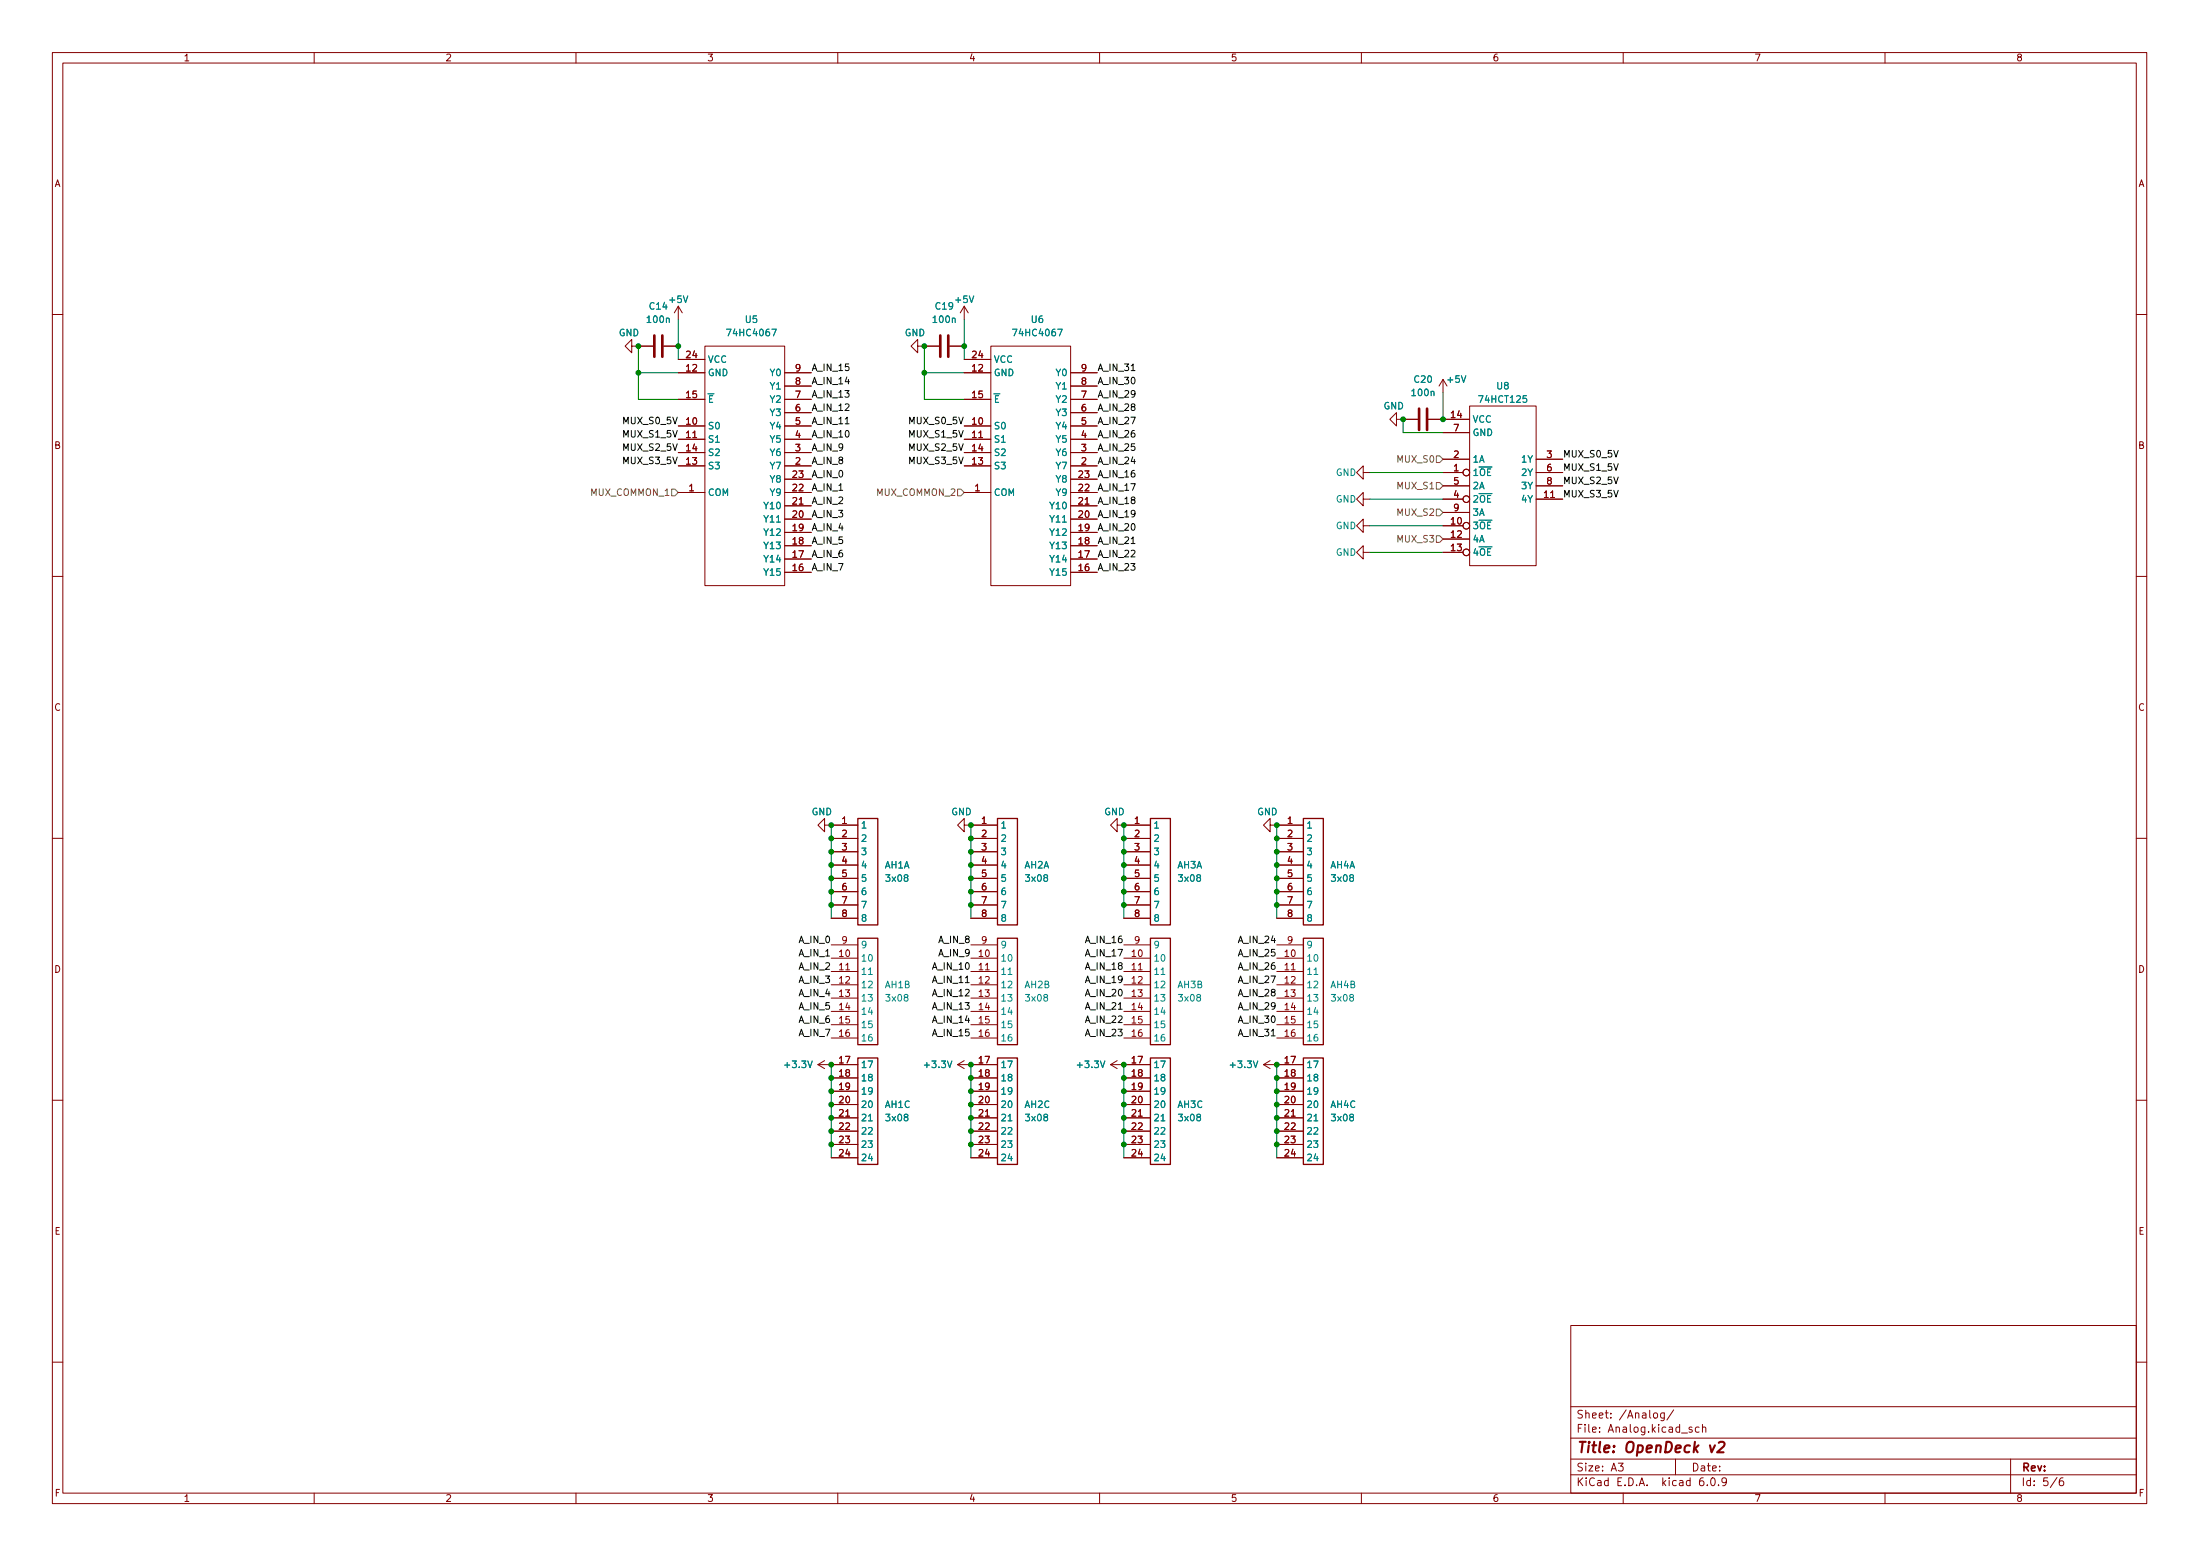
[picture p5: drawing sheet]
<svg xmlns="http://www.w3.org/2000/svg" width="420mm" height="297mm" viewBox="0 0 420 297" stroke-linecap="round" stroke-linejoin="round" font-family="sans-serif">
<g fill="none" stroke="#840000" stroke-width=".19">
<path d="M10 10h400v277h-400zM12 12h396v273h-396zM60 10v2M110 10v2M160 10v2M210 10v2M260 10v2M310 10v2M360 10v2M129.5 58.5l-.7 1.2M129.5 58.5v2.5M129.5 58.5l.8 1.2"/>
<path d="M184.1 58.5l-.7 1.2M184.1 58.5v2.5M184.1 58.5l.8 1.2M10 60h2M120.6 66.1v-1.3l-1.2 1.3 1.2 1.2v-1.2h4.1M126.7 66.1h2.8M129.5 71.2h5.1M129.5 76.2h5.1M129.5 68.6h5.1M134.6 66.1h15.3v45.7h-15.3zM149.9 71.2h5M149.9 76.2h5"/>
<path d="M149.9 78.8h5M149.9 73.7h5M175.3 66.1v-1.3l-1.3 1.3 1.3 1.2v-1.2h4M181.4 66.1h2.7M184.1 71.2h5.1M184.1 76.2h5.1M184.1 68.6h5.1M189.2 66.1h15.3v45.7h-15.3zM204.5 71.2h5M204.5 76.2h5M204.5 78.8h5M204.5 73.7h5"/>
<path d="M275.6 72.4l-.8 1.3M275.6 72.4v2.6M275.6 72.4l.8 1.3M280.7 77.5h12.7v30.5h-12.7zM408 60h2M129.5 94h5.1M129.5 81.3h5.1M129.5 83.9h5.1M129.5 88.9h5.1M129.5 86.4h5.1M149.9 94h5M149.9 81.3h5"/>
<path d="M149.9 83.9h5M149.9 88.9h5M149.9 86.4h5M149.9 99.1h5M149.9 96.6h5M149.9 91.5h5M184.1 94h5.1M184.1 81.3h5.1M184.1 83.9h5.1M184.1 88.9h5.1M184.1 86.4h5.1M204.5 94h5"/>
<path d="M204.5 81.3h5M204.5 83.9h5M204.5 88.9h5M204.5 86.4h5M204.5 99.1h5M204.5 96.6h5M204.5 91.5h5M260.3 95.3v-1.3l-1.2 1.3 1.2 1.3v-1.3h1.3M260.3 90.2v-1.3l-1.2 1.3 1.2 1.3v-1.3h1.3M266.7 80v-1.2l-1.3 1.2 1.3 1.3v-1.3h4.1M272.8 80h7.9M275.6 90.2h3.8"/>
<path d="M275.6 95.3h3.8M275.6 87.7h5.1M275.6 92.7h5.1M275.6 82.6h5.1M275.6 97.8h5.1M293.4 90.2h5M293.4 95.3h5M293.4 87.7h5M293.4 92.7h5M10 110h2M149.9 109.3h5M149.9 106.7h5"/>
<path d="M149.9 104.2h5M149.9 101.6h5M204.5 109.3h5M204.5 106.7h5M204.5 104.2h5M204.5 101.6h5M260.3 105.4v-1.2l-1.2 1.2 1.2 1.3v-1.3h1.3M260.3 100.4v-1.3l-1.2 1.3 1.2 1.2v-1.2h1.3M275.6 100.4h3.8M275.6 102.9h5.1M275.6 105.4h3.8M408 110h2"/>
<path d="M157.5 157.5v-1.3l-1.3 1.3 1.3 1.3v-1.3h6.3M184.1 157.5v-1.3l-1.2 1.3 1.2 1.3v-1.3h6.4M213.4 157.5v-1.3l-1.3 1.3 1.3 1.3v-1.3h6.3M242.6 157.5v-1.3l-1.3 1.3 1.3 1.3v-1.3h6.3M10 160h2M158.7 160.1h5.1M158.7 162.6h5.1M158.7 165.1h5.1M158.7 167.7h5.1M158.7 170.2h5.1M158.7 172.8h5.1M158.7 175.3h5.1"/>
<path d="M185.4 160.1h5.1M185.4 162.6h5.1M185.4 165.1h5.1M185.4 167.7h5.1M185.4 170.2h5.1M185.4 172.8h5.1M185.4 175.3h5.1M214.6 160.1h5.1M214.6 162.6h5.1M214.6 165.1h5.1M214.6 167.7h5.1M214.6 170.2h5.1"/>
<path d="M214.6 172.8h5.1M214.6 175.3h5.1M243.8 160.1h5.1M243.8 162.6h5.1M243.8 165.1h5.1M243.8 167.7h5.1M243.8 170.2h5.1M243.8 172.8h5.1M243.8 175.3h5.1M408 160h2M158.7 182.9h5.1M158.7 185.5h5.1"/>
<path d="M158.7 188h5.1M158.7 190.5h5.1M158.7 193.1h5.1M158.7 195.6h5.1M158.7 198.2h5.1M158.7 180.4h5.1M185.4 182.9h5.1M185.4 185.5h5.1M185.4 188h5.1M185.4 190.5h5.1M185.4 193.1h5.1M185.4 195.6h5.1"/>
<path d="M185.4 198.2h5.1M185.4 180.4h5.1M214.6 182.9h5.1M214.6 185.5h5.1M214.6 188h5.1M214.6 190.5h5.1M214.6 193.1h5.1M214.6 195.6h5.1M214.6 198.2h5.1M214.6 180.4h5.1M243.8 182.9h5.1M243.8 185.5h5.1"/>
<path d="M243.8 188h5.1M243.8 190.5h5.1M243.8 193.1h5.1M243.8 195.6h5.1M243.8 198.2h5.1M243.8 180.4h5.1M10 210h2M156.2 203.2h7.6M156.2 203.2l1.3 .8M157.5 202.5l-1.3 .7M158.7 205.8h5.1M158.7 208.3h5.1"/>
<path d="M158.7 210.9h5.1M158.7 213.4h5.1M158.7 215.9h5.1M158.7 218.5h5.1M182.9 203.2h7.6M182.9 203.2l1.2 .8M184.1 202.5l-1.2 .7M185.4 205.8h5.1M185.4 208.3h5.1M185.4 210.9h5.1M185.4 213.4h5.1M185.4 215.9h5.1"/>
<path d="M185.4 218.5h5.1M212.1 203.2h7.6M212.1 203.2l1.3 .8M213.4 202.5l-1.3 .7M214.6 205.8h5.1M214.6 208.3h5.1M214.6 210.9h5.1M214.6 213.4h5.1M214.6 215.9h5.1M214.6 218.5h5.1M241.3 203.2h7.6M241.3 203.2l1.3 .8"/>
<path d="M242.6 202.5l-1.3 .7M243.8 205.8h5.1M243.8 208.3h5.1M243.8 210.9h5.1M243.8 213.4h5.1M243.8 215.9h5.1M243.8 218.5h5.1M408 210h2M158.7 221h5.1M185.4 221h5.1M214.6 221h5.1M243.8 221h5.1"/>
<path d="M300 253h108v32h-108zM10 260h2M300 278.5h108M300 274.5h108M300 268.5h108M309.1 279.3h.9l-.5 .6 .4 .1v.7l-.2 .1-.6-.1M315.9 269.8l.4-.1 .3 .3v.4l-.3 .3-.4-.1-.1-.2zM317.9 269.7v1.2l-.3 .3-.4-.1M317.9 269.8l-.5-.1-.3 .3 .2 .6h.6M319.6 269.1l-1.2 2M320 278.5v3M323.1 272.5l-.3-.1-.2 .2v.2l.5 .2v.3h-.5"/>
<path d="M324.5 272.5l-.4-.1-.3 .3 .1 .6h.6M325.1 272.6l.3-.2 .3 .1 .1 .9M325.1 271.9v1.5M384 278.5v6.5M408 260h2M60 285v2M110 285v2M160 285v2M210 285v2M260 285v2M300 281.5h108M310 285v2"/>
<path d="M325.3 282.1a.59 .59 0 0 0-.7 .7v.5l.1 .2 .4 .1 .3-.1v-.5l-.1-.2-.4-.1-.3 .3M326.1 283.5v.1M326.8 282.3l.3-.2a.8 .8 0 0 1 .5 .8 .8 .8 0 0 1-.5 .7l-.3-.1-.1-.5zM328.2 283.5v.1M329.7 282.8l-.3 .2h-.3l-.2-.2 .1-.6 .4-.1 .2 .2a.99 .99 0 0 1-.3 1.3h-.3M360 285v2M392.9 282l-1.3 2M394 282.1a.6 .6 0 0 0-.7 .7v.5l.1 .2 .4 .1 .3-.1v-.5l-.1-.2-.4-.1-.3 .3"/>
<circle cx="280" cy="90.2" r=".63"/>
<circle cx="280" cy="95.3" r=".63"/>
<circle cx="280" cy="105.4" r=".63"/>
<circle cx="280" cy="100.4" r=".63"/>
</g>
<path d="M326.6 275.9l.3 1.3 .6-1.3M328.2 275.4l.4-.2h.4l.3 .2v.4l-.1 .3-1.3 1.1h1.3" fill="none" stroke="#840000" stroke-width=".4"/>
<path d="M125 64v4.1M126.5 64v4.1M179.6 64v4.1M181.1 64v4.1M271 78v4.1M272.5 78v4.1" fill="none" stroke="#840000" stroke-width=".51"/>
<path d="M163.8 156.2h3.8v20.4h-3.8zM190.5 156.2h3.8v20.4h-3.8zM219.7 156.2h3.8v20.4h-3.8zM248.9 156.2h3.8v20.4h-3.8zM163.8 179.1h3.8v20.3h-3.8zM190.5 179.1h3.8v20.3h-3.8zM219.7 179.1h3.8v20.3h-3.8zM248.9 179.1h3.8v20.3h-3.8zM163.8 202h3.8v20.3h-3.8zM190.5 202h3.8v20.3h-3.8zM219.7 202h3.8v20.3h-3.8zM248.9 202h3.8v20.3h-3.8z" fill="none" stroke="#840000" stroke-width=".25"/>
<path d="M165.9 186h.7M192.5 186h.8M221.7 186h.8M251 186h.7M165.9 214h.7M192.5 214h.8M221.7 214h.8M251 214h.7" fill="none" stroke="#008484" stroke-width=".19"/>
<path d="M128.3 93.4h.6l.6 .6-.6 .7h-.6zM182.9 93.4h.6l.6 .6-.6 .7h-.6zM274.3 87h.7l.6 .7-.6 .6h-.7zM274.3 92.1h.7l.6 .6-.6 .7h-.7zM274.3 97.2h.7l.6 .6-.6 .7h-.7zM274.3 102.3h.7l.6 .6-.6 .6h-.7z" fill="none" stroke="#848400" stroke-width=".19"/>
<path d="M216 70.7h.8M161.4 80.9h.8M216 103.8h.8" fill="none" stroke="#000" stroke-width=".19"/>
<g fill="none" stroke="#008400" stroke-width=".19">
<path d="M121.9 66.1v10.1h7.6M121.9 71.2h7.6M129.5 61v7.6M176.5 66.1v10.1h7.6M176.5 71.2h7.6M184.1 61v7.6M275.6 75v5M261.6 90.2h14M261.6 95.3h14M268 80v2.6h7.6M261.6 100.4h14M261.6 105.4h14"/>
<path d="M158.7 157.5v17.8M185.4 157.5v17.8M214.6 157.5v17.8M243.8 157.5v17.8M158.7 203.2v17.8M185.4 203.2v17.8M214.6 203.2v17.8M243.8 203.2v17.8"/>
</g>
<g fill="#008400" stroke="#008400" stroke-width=".19">
<circle cx="184.1" cy="66.1" r=".46"/>
<circle cx="268" cy="80" r=".46"/>
<circle cx="275.6" cy="80" r=".46"/>
<circle cx="214.6" cy="210.9" r=".46"/>
<circle cx="214.6" cy="208.3" r=".46"/>
<circle cx="214.6" cy="213.4" r=".46"/>
<circle cx="243.8" cy="210.9" r=".46"/>
<circle cx="243.8" cy="208.3" r=".46"/>
<circle cx="214.6" cy="205.8" r=".46"/>
<circle cx="214.6" cy="203.2" r=".46"/>
<circle cx="214.6" cy="170.2" r=".46"/>
<circle cx="243.8" cy="160.1" r=".46"/>
<circle cx="243.8" cy="215.9" r=".46"/>
<circle cx="243.8" cy="218.5" r=".46"/>
<circle cx="214.6" cy="215.9" r=".46"/>
<circle cx="214.6" cy="218.5" r=".46"/>
<circle cx="243.8" cy="213.4" r=".46"/>
<circle cx="243.8" cy="205.8" r=".46"/>
<circle cx="158.7" cy="205.8" r=".46"/>
<circle cx="158.7" cy="203.2" r=".46"/>
<circle cx="158.7" cy="218.5" r=".46"/>
<circle cx="158.7" cy="213.4" r=".46"/>
<circle cx="158.7" cy="215.9" r=".46"/>
<circle cx="185.4" cy="215.9" r=".46"/>
<circle cx="185.4" cy="218.5" r=".46"/>
<circle cx="185.4" cy="213.4" r=".46"/>
<circle cx="158.7" cy="208.3" r=".46"/>
<circle cx="158.7" cy="210.9" r=".46"/>
<circle cx="185.4" cy="208.3" r=".46"/>
<circle cx="185.4" cy="210.9" r=".46"/>
<circle cx="185.4" cy="205.8" r=".46"/>
<circle cx="158.7" cy="162.6" r=".46"/>
<circle cx="158.7" cy="165.1" r=".46"/>
<circle cx="185.4" cy="157.5" r=".46"/>
<circle cx="185.4" cy="170.2" r=".46"/>
<circle cx="158.7" cy="170.2" r=".46"/>
<circle cx="158.7" cy="172.8" r=".46"/>
<circle cx="158.7" cy="167.7" r=".46"/>
<circle cx="158.7" cy="157.5" r=".46"/>
<circle cx="158.7" cy="160.1" r=".46"/>
<circle cx="243.8" cy="167.7" r=".46"/>
<circle cx="243.8" cy="162.6" r=".46"/>
<circle cx="243.8" cy="165.1" r=".46"/>
<circle cx="243.8" cy="157.5" r=".46"/>
<circle cx="243.8" cy="170.2" r=".46"/>
<circle cx="214.6" cy="157.5" r=".46"/>
<circle cx="214.6" cy="160.1" r=".46"/>
<circle cx="214.6" cy="162.6" r=".46"/>
<circle cx="214.6" cy="167.7" r=".46"/>
<circle cx="214.6" cy="165.1" r=".46"/>
<circle cx="243.8" cy="172.8" r=".46"/>
<circle cx="214.6" cy="172.8" r=".46"/>
<circle cx="243.8" cy="203.2" r=".46"/>
<circle cx="121.9" cy="66.1" r=".46"/>
<circle cx="121.9" cy="71.2" r=".46"/>
<circle cx="176.5" cy="66.1" r=".46"/>
<circle cx="129.5" cy="66.1" r=".46"/>
<circle cx="176.5" cy="71.2" r=".46"/>
<circle cx="185.4" cy="167.7" r=".46"/>
<circle cx="185.4" cy="165.1" r=".46"/>
<circle cx="185.4" cy="172.8" r=".46"/>
<circle cx="185.4" cy="162.6" r=".46"/>
<circle cx="185.4" cy="160.1" r=".46"/>
<circle cx="185.4" cy="203.2" r=".46"/>
</g>
<text font-size="2.8" fill="#840000" x="301" y="277.3">Title: OpenDeck v2</text>
<g font-size="2.1" fill="#840000">
<text x="301" y="273.5">File: Analog.kicad_sch</text>
<text x="301" y="270.8">Sheet: /Analog/</text>
<text x="301" y="280.9">Size: A3</text>
<text x="323" y="280.9">Date:</text>
<text x="386" y="280.9">Rev:</text>
<text x="301" y="283.7">KiCad E.D.A. kicad 6.0.9</text>
<text x="386" y="283.7">Id: 5/6</text>
</g>
<g font-size="1.8" fill="#840000">
<text x="35" y="11.7">1</text>
<text x="85" y="11.7">2</text>
<text x="135" y="11.7">3</text>
<text x="185" y="11.7">4</text>
<text x="235" y="11.7">5</text>
<text x="285" y="11.7">6</text>
<text x="335" y="11.7">7</text>
<text x="385" y="11.7">8</text>
<text x="10.3" y="35.7">A</text>
<text x="408.3" y="35.7">A</text>
<text x="131.1" y="70.9">12</text>
<text x="131.1" y="68.4">24</text>
<text x="151.9" y="70.9">9</text>
<text x="185.7" y="70.9">12</text>
<text x="185.7" y="68.4">24</text>
<text x="206.5" y="70.9">9</text>
<text x="131.1" y="76">15</text>
<text x="151.9" y="76">7</text>
<text x="151.9" y="73.4">8</text>
<text x="185.7" y="76">15</text>
<text x="206.5" y="76">7</text>
<text x="206.5" y="73.4">8</text>
<text x="131.1" y="81.1">10</text>
<text x="131.1" y="83.6">11</text>
<text x="151.9" y="83.6">4</text>
<text x="151.9" y="81.1">5</text>
<text x="151.9" y="78.5">6</text>
<text x="185.7" y="81.1">10</text>
<text x="185.7" y="83.6">11</text>
<text x="206.5" y="83.6">4</text>
<text x="206.5" y="81.1">5</text>
<text x="206.5" y="78.5">6</text>
<text x="277.1" y="79.8">14</text>
<text x="277.6" y="82.3">7</text>
<text x="10.3" y="85.7">B</text>
<text x="131.1" y="88.7">13</text>
<text x="131.1" y="86.1">14</text>
<text x="151.9" y="88.7">2</text>
<text x="151.9" y="86.1">3</text>
<text x="185.7" y="88.7">13</text>
<text x="185.7" y="86.1">14</text>
<text x="206.5" y="88.7">2</text>
<text x="206.5" y="86.1">3</text>
<text x="277.6" y="90">1</text>
<text x="277.6" y="87.4">2</text>
<text x="295.4" y="87.4">3</text>
<text x="295.4" y="90">6</text>
<text x="408.3" y="85.7">B</text>
<text x="131.6" y="93.8">1</text>
<text x="151.4" y="93.8">22</text>
<text x="151.4" y="91.2">23</text>
<text x="186.2" y="93.8">1</text>
<text x="206" y="93.8">22</text>
<text x="206" y="91.2">23</text>
<text x="277.6" y="95">4</text>
<text x="277.6" y="92.5">5</text>
<text x="294.9" y="95">11</text>
<text x="295.4" y="92.5">8</text>
<text x="151.4" y="101.4">19</text>
<text x="151.4" y="98.8">20</text>
<text x="151.4" y="96.3">21</text>
<text x="206" y="101.4">19</text>
<text x="206" y="98.8">20</text>
<text x="206" y="96.3">21</text>
<text x="277.1" y="100.1">10</text>
<text x="277.6" y="97.6">9</text>
<text x="151.4" y="106.5">17</text>
<text x="151.4" y="103.9">18</text>
<text x="206" y="106.5">17</text>
<text x="206" y="103.9">18</text>
<text x="277.1" y="102.7">12</text>
<text x="277.1" y="105.2">13</text>
<text x="151.4" y="109">16</text>
<text x="206" y="109">16</text>
<text x="10.3" y="135.7">C</text>
<text x="408.3" y="135.7">C</text>
<text x="160.8" y="157.3">1</text>
<text x="160.8" y="159.8">2</text>
<text x="187.5" y="157.3">1</text>
<text x="187.5" y="159.8">2</text>
<text x="216.7" y="157.3">1</text>
<text x="216.7" y="159.8">2</text>
<text x="245.9" y="157.3">1</text>
<text x="245.9" y="159.8">2</text>
<text x="160.8" y="162.3">3</text>
<text x="160.8" y="164.9">4</text>
<text x="160.8" y="167.4">5</text>
<text x="187.5" y="162.3">3</text>
<text x="187.5" y="164.9">4</text>
<text x="187.5" y="167.4">5</text>
<text x="216.7" y="162.3">3</text>
<text x="216.7" y="164.9">4</text>
<text x="216.7" y="167.4">5</text>
<text x="245.9" y="162.3">3</text>
<text x="245.9" y="164.9">4</text>
<text x="245.9" y="167.4">5</text>
<text x="160.8" y="170">6</text>
<text x="160.8" y="172.5">7</text>
<text x="187.5" y="170">6</text>
<text x="187.5" y="172.5">7</text>
<text x="216.7" y="170">6</text>
<text x="216.7" y="172.5">7</text>
<text x="245.9" y="170">6</text>
<text x="245.9" y="172.5">7</text>
<text x="160.8" y="175">8</text>
<text x="187.5" y="175">8</text>
<text x="216.7" y="175">8</text>
<text x="245.9" y="175">8</text>
<text x="10.3" y="185.7">D</text>
<text x="160.3" y="182.7">10</text>
<text x="160.3" y="185.2">11</text>
<text x="160.8" y="180.1">9</text>
<text x="187" y="182.7">10</text>
<text x="187" y="185.2">11</text>
<text x="187.5" y="180.1">9</text>
<text x="216.2" y="182.7">10</text>
<text x="216.2" y="185.2">11</text>
<text x="216.7" y="180.1">9</text>
<text x="245.4" y="182.7">10</text>
<text x="245.4" y="185.2">11</text>
<text x="245.9" y="180.1">9</text>
<text x="408.3" y="185.7">D</text>
<text x="160.3" y="187.7">12</text>
<text x="160.3" y="190.3">13</text>
<text x="187" y="187.7">12</text>
<text x="187" y="190.3">13</text>
<text x="216.2" y="187.7">12</text>
<text x="216.2" y="190.3">13</text>
<text x="245.4" y="187.7">12</text>
<text x="245.4" y="190.3">13</text>
<text x="160.3" y="192.8">14</text>
<text x="160.3" y="195.4">15</text>
<text x="160.3" y="197.9">16</text>
<text x="187" y="192.8">14</text>
<text x="187" y="195.4">15</text>
<text x="187" y="197.9">16</text>
<text x="216.2" y="192.8">14</text>
<text x="216.2" y="195.4">15</text>
<text x="216.2" y="197.9">16</text>
<text x="245.4" y="192.8">14</text>
<text x="245.4" y="195.4">15</text>
<text x="245.4" y="197.9">16</text>
<text x="160.3" y="203">17</text>
<text x="187" y="203">17</text>
<text x="216.2" y="203">17</text>
<text x="245.4" y="203">17</text>
<text x="160.3" y="205.5">18</text>
<text x="160.3" y="208.1">19</text>
<text x="187" y="205.5">18</text>
<text x="187" y="208.1">19</text>
<text x="216.2" y="205.5">18</text>
<text x="216.2" y="208.1">19</text>
<text x="245.4" y="205.5">18</text>
<text x="245.4" y="208.1">19</text>
<text x="160.3" y="210.6">20</text>
<text x="160.3" y="213.1">21</text>
<text x="160.3" y="215.7">22</text>
<text x="187" y="210.6">20</text>
<text x="187" y="213.1">21</text>
<text x="187" y="215.7">22</text>
<text x="216.2" y="210.6">20</text>
<text x="216.2" y="213.1">21</text>
<text x="216.2" y="215.7">22</text>
<text x="245.4" y="210.6">20</text>
<text x="245.4" y="213.1">21</text>
<text x="245.4" y="215.7">22</text>
<text x="160.3" y="218.2">23</text>
<text x="160.3" y="220.8">24</text>
<text x="187" y="218.2">23</text>
<text x="187" y="220.8">24</text>
<text x="216.2" y="218.2">23</text>
<text x="216.2" y="220.8">24</text>
<text x="245.4" y="218.2">23</text>
<text x="245.4" y="220.8">24</text>
<text x="10.4" y="235.7">E</text>
<text x="408.4" y="235.7">E</text>
<text x="10.4" y="285.7">F</text>
<text x="35" y="286.7">1</text>
<text x="85" y="286.7">2</text>
<text x="135" y="286.7">3</text>
<text x="185" y="286.7">4</text>
<text x="235" y="286.7">5</text>
<text x="285" y="286.7">6</text>
<text x="335" y="286.7">7</text>
<text x="385" y="286.7">8</text>
<text x="408.4" y="285.7">F</text>
</g>
<g font-size="1.8" fill="#008484">
<text x="124.1" y="59.1">C14</text>
<text x="127.9" y="57.8">+5V</text>
<text x="178.7" y="59.1">C19</text>
<text x="182.6" y="57.8">+5V</text>
<text x="118.2" y="64.2">GND</text>
<text x="123.7" y="61.6">100n</text>
<text x="139.3" y="64.2">74HC4067</text>
<text x="142.4" y="61.6">U5</text>
<text x="172.8" y="64.2">GND</text>
<text x="178.3" y="61.6">100n</text>
<text x="193.9" y="64.2">74HC4067</text>
<text x="197" y="61.6">U6</text>
<text x="135.1" y="71.8">GND</text>
<text x="135.1" y="69.3">VCC</text>
<text x="147.2" y="71.8">Y0</text>
<text x="189.7" y="71.8">GND</text>
<text x="189.7" y="69.3">VCC</text>
<text x="201.8" y="71.8">Y0</text>
<text x="135.1" y="76.9">~{E}</text>
<text x="147.2" y="76.9">Y2</text>
<text x="147.2" y="74.3">Y1</text>
<text x="189.7" y="76.9">~{E}</text>
<text x="201.8" y="76.9">Y2</text>
<text x="201.8" y="74.3">Y1</text>
<text x="269.8" y="75.6">100n</text>
<text x="270.2" y="73.1">C20</text>
<text x="276.5" y="73.1">+5V</text>
<text x="282.7" y="76.9">74HCT125</text>
<text x="285.9" y="74.3">U8</text>
<text x="135.1" y="82">S0</text>
<text x="147.2" y="82">Y4</text>
<text x="147.2" y="79.4">Y3</text>
<text x="189.7" y="82">S0</text>
<text x="201.8" y="82">Y4</text>
<text x="201.8" y="79.4">Y3</text>
<text x="264.2" y="78.1">GND</text>
<text x="281.2" y="80.7">VCC</text>
<text x="281.2" y="83.2">GND</text>
<text x="135.1" y="84.5">S1</text>
<text x="135.1" y="89.6">S3</text>
<text x="135.1" y="87">S2</text>
<text x="147.2" y="89.6">Y7</text>
<text x="147.2" y="87">Y6</text>
<text x="147.2" y="84.5">Y5</text>
<text x="189.7" y="84.5">S1</text>
<text x="189.7" y="89.6">S3</text>
<text x="189.7" y="87">S2</text>
<text x="201.8" y="89.6">Y7</text>
<text x="201.8" y="87">Y6</text>
<text x="201.8" y="84.5">Y5</text>
<text x="281.2" y="88.3">1A</text>
<text x="290.7" y="88.3">1Y</text>
<text x="135.1" y="94.7">COM</text>
<text x="147.2" y="94.7">Y9</text>
<text x="147.2" y="92.1">Y8</text>
<text x="189.7" y="94.7">COM</text>
<text x="201.8" y="94.7">Y9</text>
<text x="201.8" y="92.1">Y8</text>
<text x="255.1" y="95.9">GND</text>
<text x="255.1" y="90.8">GND</text>
<text x="281.2" y="90.8">1~{OE}</text>
<text x="281.2" y="95.9">2~{OE}</text>
<text x="281.2" y="93.4">2A</text>
<text x="290.7" y="95.9">4Y</text>
<text x="290.7" y="90.8">2Y</text>
<text x="290.7" y="93.4">3Y</text>
<text x="146.2" y="99.7">Y11</text>
<text x="146.2" y="97.2">Y10</text>
<text x="200.8" y="99.7">Y11</text>
<text x="200.8" y="97.2">Y10</text>
<text x="255.1" y="101">GND</text>
<text x="281.2" y="101">3~{OE}</text>
<text x="281.2" y="98.5">3A</text>
<text x="146.2" y="107.4">Y14</text>
<text x="146.2" y="104.8">Y13</text>
<text x="146.2" y="102.3">Y12</text>
<text x="200.8" y="107.4">Y14</text>
<text x="200.8" y="104.8">Y13</text>
<text x="200.8" y="102.3">Y12</text>
<text x="255.1" y="106.1">GND</text>
<text x="281.2" y="103.5">4A</text>
<text x="281.2" y="106.1">4~{OE}</text>
<text x="146.2" y="109.9">Y15</text>
<text x="200.8" y="109.9">Y15</text>
<text x="155" y="155.6">GND</text>
<text x="181.7" y="155.6">GND</text>
<text x="210.9" y="155.6">GND</text>
<text x="240.1" y="155.6">GND</text>
<text x="164.3" y="158.2">1</text>
<text x="164.3" y="160.7">2</text>
<text x="191" y="158.2">1</text>
<text x="191" y="160.7">2</text>
<text x="220.2" y="158.2">1</text>
<text x="220.2" y="160.7">2</text>
<text x="249.4" y="158.2">1</text>
<text x="249.4" y="160.7">2</text>
<text x="164.3" y="163.2">3</text>
<text x="164.3" y="165.8">4</text>
<text x="168.9" y="165.8">AH1A</text>
<text x="191" y="163.2">3</text>
<text x="191" y="165.8">4</text>
<text x="195.6" y="165.8">AH2A</text>
<text x="220.2" y="163.2">3</text>
<text x="220.2" y="165.8">4</text>
<text x="224.8" y="165.8">AH3A</text>
<text x="249.4" y="163.2">3</text>
<text x="249.4" y="165.8">4</text>
<text x="254" y="165.8">AH4A</text>
<text x="164.3" y="168.3">5</text>
<text x="164.3" y="170.9">6</text>
<text x="164.3" y="173.4">7</text>
<text x="169.4" y="168.3">3x08</text>
<text x="191" y="168.3">5</text>
<text x="191" y="170.9">6</text>
<text x="191" y="173.4">7</text>
<text x="196" y="168.3">3x08</text>
<text x="220.2" y="168.3">5</text>
<text x="220.2" y="170.9">6</text>
<text x="220.2" y="173.4">7</text>
<text x="225.2" y="168.3">3x08</text>
<text x="249.4" y="168.3">5</text>
<text x="249.4" y="170.9">6</text>
<text x="249.4" y="173.4">7</text>
<text x="254.4" y="168.3">3x08</text>
<text x="164.3" y="175.9">8</text>
<text x="191" y="175.9">8</text>
<text x="220.2" y="175.9">8</text>
<text x="249.4" y="175.9">8</text>
<text x="164.3" y="183.6">10</text>
<text x="164.3" y="181">9</text>
<text x="191" y="183.6">10</text>
<text x="191" y="181">9</text>
<text x="220.2" y="183.6">10</text>
<text x="220.2" y="181">9</text>
<text x="249.4" y="183.6">10</text>
<text x="249.4" y="181">9</text>
<text x="164.3" y="186.1">11</text>
<text x="164.3" y="188.6">12</text>
<text x="164.3" y="191.2">13</text>
<text x="169" y="188.6">AH1B</text>
<text x="169.4" y="191.2">3x08</text>
<text x="191" y="186.1">11</text>
<text x="191" y="188.6">12</text>
<text x="191" y="191.2">13</text>
<text x="195.7" y="188.6">AH2B</text>
<text x="196" y="191.2">3x08</text>
<text x="220.2" y="186.1">11</text>
<text x="220.2" y="188.6">12</text>
<text x="220.2" y="191.2">13</text>
<text x="224.9" y="188.6">AH3B</text>
<text x="225.2" y="191.2">3x08</text>
<text x="249.4" y="186.1">11</text>
<text x="249.4" y="188.6">12</text>
<text x="249.4" y="191.2">13</text>
<text x="254.1" y="188.6">AH4B</text>
<text x="254.4" y="191.2">3x08</text>
<text x="164.3" y="193.7">14</text>
<text x="164.3" y="196.3">15</text>
<text x="191" y="193.7">14</text>
<text x="191" y="196.3">15</text>
<text x="220.2" y="193.7">14</text>
<text x="220.2" y="196.3">15</text>
<text x="249.4" y="193.7">14</text>
<text x="249.4" y="196.3">15</text>
<text x="150.1" y="203.9">+3.3V</text>
<text x="164.3" y="203.9">17</text>
<text x="164.3" y="198.8">16</text>
<text x="176.7" y="203.9">+3.3V</text>
<text x="191" y="203.9">17</text>
<text x="191" y="198.8">16</text>
<text x="205.9" y="203.9">+3.3V</text>
<text x="220.2" y="203.9">17</text>
<text x="220.2" y="198.8">16</text>
<text x="235.2" y="203.9">+3.3V</text>
<text x="249.4" y="198.8">16</text>
<text x="249.4" y="203.9">17</text>
<text x="164.3" y="206.4">18</text>
<text x="164.3" y="209">19</text>
<text x="191" y="206.4">18</text>
<text x="191" y="209">19</text>
<text x="220.2" y="206.4">18</text>
<text x="220.2" y="209">19</text>
<text x="249.4" y="206.4">18</text>
<text x="249.4" y="209">19</text>
<text x="164.3" y="211.5">20</text>
<text x="164.3" y="214">21</text>
<text x="169" y="211.5">AH1C</text>
<text x="169.4" y="214">3x08</text>
<text x="191" y="211.5">20</text>
<text x="191" y="214">21</text>
<text x="195.7" y="211.5">AH2C</text>
<text x="196" y="214">3x08</text>
<text x="220.2" y="211.5">20</text>
<text x="220.2" y="214">21</text>
<text x="224.9" y="211.5">AH3C</text>
<text x="225.2" y="214">3x08</text>
<text x="249.4" y="211.5">20</text>
<text x="249.4" y="214">21</text>
<text x="254.1" y="211.5">AH4C</text>
<text x="254.4" y="214">3x08</text>
<text x="164.3" y="216.6">22</text>
<text x="164.3" y="219.1">23</text>
<text x="164.3" y="221.7">24</text>
<text x="191" y="216.6">22</text>
<text x="191" y="219.1">23</text>
<text x="191" y="221.7">24</text>
<text x="220.2" y="216.6">22</text>
<text x="220.2" y="219.1">23</text>
<text x="220.2" y="221.7">24</text>
<text x="249.4" y="216.6">22</text>
<text x="249.4" y="219.1">23</text>
<text x="249.4" y="221.7">24</text>
</g>
<g font-size="1.8">
<text x="154.9" y="70.8">A_IN_15</text>
<text x="209.5" y="70.8">A_IN_31</text>
<text x="154.9" y="73.3">A_IN_14</text>
<text x="154.9" y="75.9">A_IN_13</text>
<text x="209.5" y="73.3">A_IN_30</text>
<text x="209.5" y="75.9">A_IN_29</text>
<text x="119.3" y="81">MUX_S0_5V</text>
<text x="119.3" y="83.5">MUX_S1_5V</text>
<text x="154.9" y="78.4">A_IN_12</text>
<text x="154.9" y="83.5">A_IN_10</text>
<text x="154.9" y="81">A_IN_11</text>
<text x="173.9" y="81">MUX_S0_5V</text>
<text x="173.9" y="83.5">MUX_S1_5V</text>
<text x="209.5" y="78.4">A_IN_28</text>
<text x="209.5" y="83.5">A_IN_26</text>
<text x="209.5" y="81">A_IN_27</text>
<text x="119.3" y="88.6">MUX_S3_5V</text>
<text x="119.3" y="86">MUX_S2_5V</text>
<text x="154.9" y="86">A_IN_9</text>
<text x="154.9" y="88.6">A_IN_8</text>
<text x="173.9" y="86">MUX_S2_5V</text>
<text x="173.9" y="88.6">MUX_S3_5V</text>
<text x="209.5" y="86">A_IN_25</text>
<text x="209.5" y="88.6">A_IN_24</text>
<text x="298.4" y="87.3">MUX_S0_5V</text>
<text x="298.4" y="89.9">MUX_S1_5V</text>
<text x="154.9" y="93.7">A_IN_1</text>
<text x="154.9" y="91.1">A_IN_0</text>
<text x="209.5" y="93.7">A_IN_17</text>
<text x="209.5" y="91.1">A_IN_16</text>
<text x="298.4" y="92.4">MUX_S2_5V</text>
<text x="298.4" y="94.9">MUX_S3_5V</text>
<text x="154.9" y="96.2">A_IN_2</text>
<text x="154.9" y="98.7">A_IN_3</text>
<text x="154.9" y="101.3">A_IN_4</text>
<text x="209.5" y="96.2">A_IN_18</text>
<text x="209.5" y="98.7">A_IN_19</text>
<text x="209.5" y="101.3">A_IN_20</text>
<text x="154.9" y="106.4">A_IN_6</text>
<text x="154.9" y="103.8">A_IN_5</text>
<text x="209.5" y="103.8">A_IN_21</text>
<text x="209.5" y="106.4">A_IN_22</text>
<text x="154.9" y="108.9">A_IN_7</text>
<text x="209.5" y="108.9">A_IN_23</text>
<text x="152.8" y="182.6">A_IN_1</text>
<text x="152.8" y="180">A_IN_0</text>
<text x="152.8" y="185.1">A_IN_2</text>
<text x="178.4" y="185.1">A_IN_10</text>
<text x="179.4" y="182.6">A_IN_9</text>
<text x="179.4" y="180">A_IN_8</text>
<text x="207.7" y="185.1">A_IN_18</text>
<text x="207.7" y="180">A_IN_16</text>
<text x="207.7" y="182.6">A_IN_17</text>
<text x="236.9" y="180">A_IN_24</text>
<text x="236.9" y="182.6">A_IN_25</text>
<text x="236.9" y="185.1">A_IN_26</text>
<text x="152.8" y="190.2">A_IN_4</text>
<text x="152.8" y="187.6">A_IN_3</text>
<text x="178.4" y="187.6">A_IN_11</text>
<text x="178.4" y="190.2">A_IN_12</text>
<text x="207.7" y="187.6">A_IN_19</text>
<text x="207.7" y="190.2">A_IN_20</text>
<text x="236.9" y="187.6">A_IN_27</text>
<text x="236.9" y="190.2">A_IN_28</text>
<text x="152.8" y="192.7">A_IN_5</text>
<text x="152.8" y="195.3">A_IN_6</text>
<text x="152.8" y="197.8">A_IN_7</text>
<text x="178.4" y="195.3">A_IN_14</text>
<text x="178.4" y="192.7">A_IN_13</text>
<text x="178.4" y="197.8">A_IN_15</text>
<text x="207.7" y="195.3">A_IN_22</text>
<text x="207.7" y="192.7">A_IN_21</text>
<text x="207.7" y="197.8">A_IN_23</text>
<text x="236.9" y="192.7">A_IN_29</text>
<text x="236.9" y="197.8">A_IN_31</text>
<text x="236.9" y="195.3">A_IN_30</text>
</g>
<g font-size="1.8" fill="#848400">
<text x="267.1" y="88.3">MUX_S0</text>
<text x="112.9" y="94.7">MUX_COMMON_1</text>
<text x="167.6" y="94.7">MUX_COMMON_2</text>
<text x="267.1" y="93.4">MUX_S1</text>
<text x="267.1" y="98.5">MUX_S2</text>
<text x="267.1" y="103.5">MUX_S3</text>
</g>
</svg>
